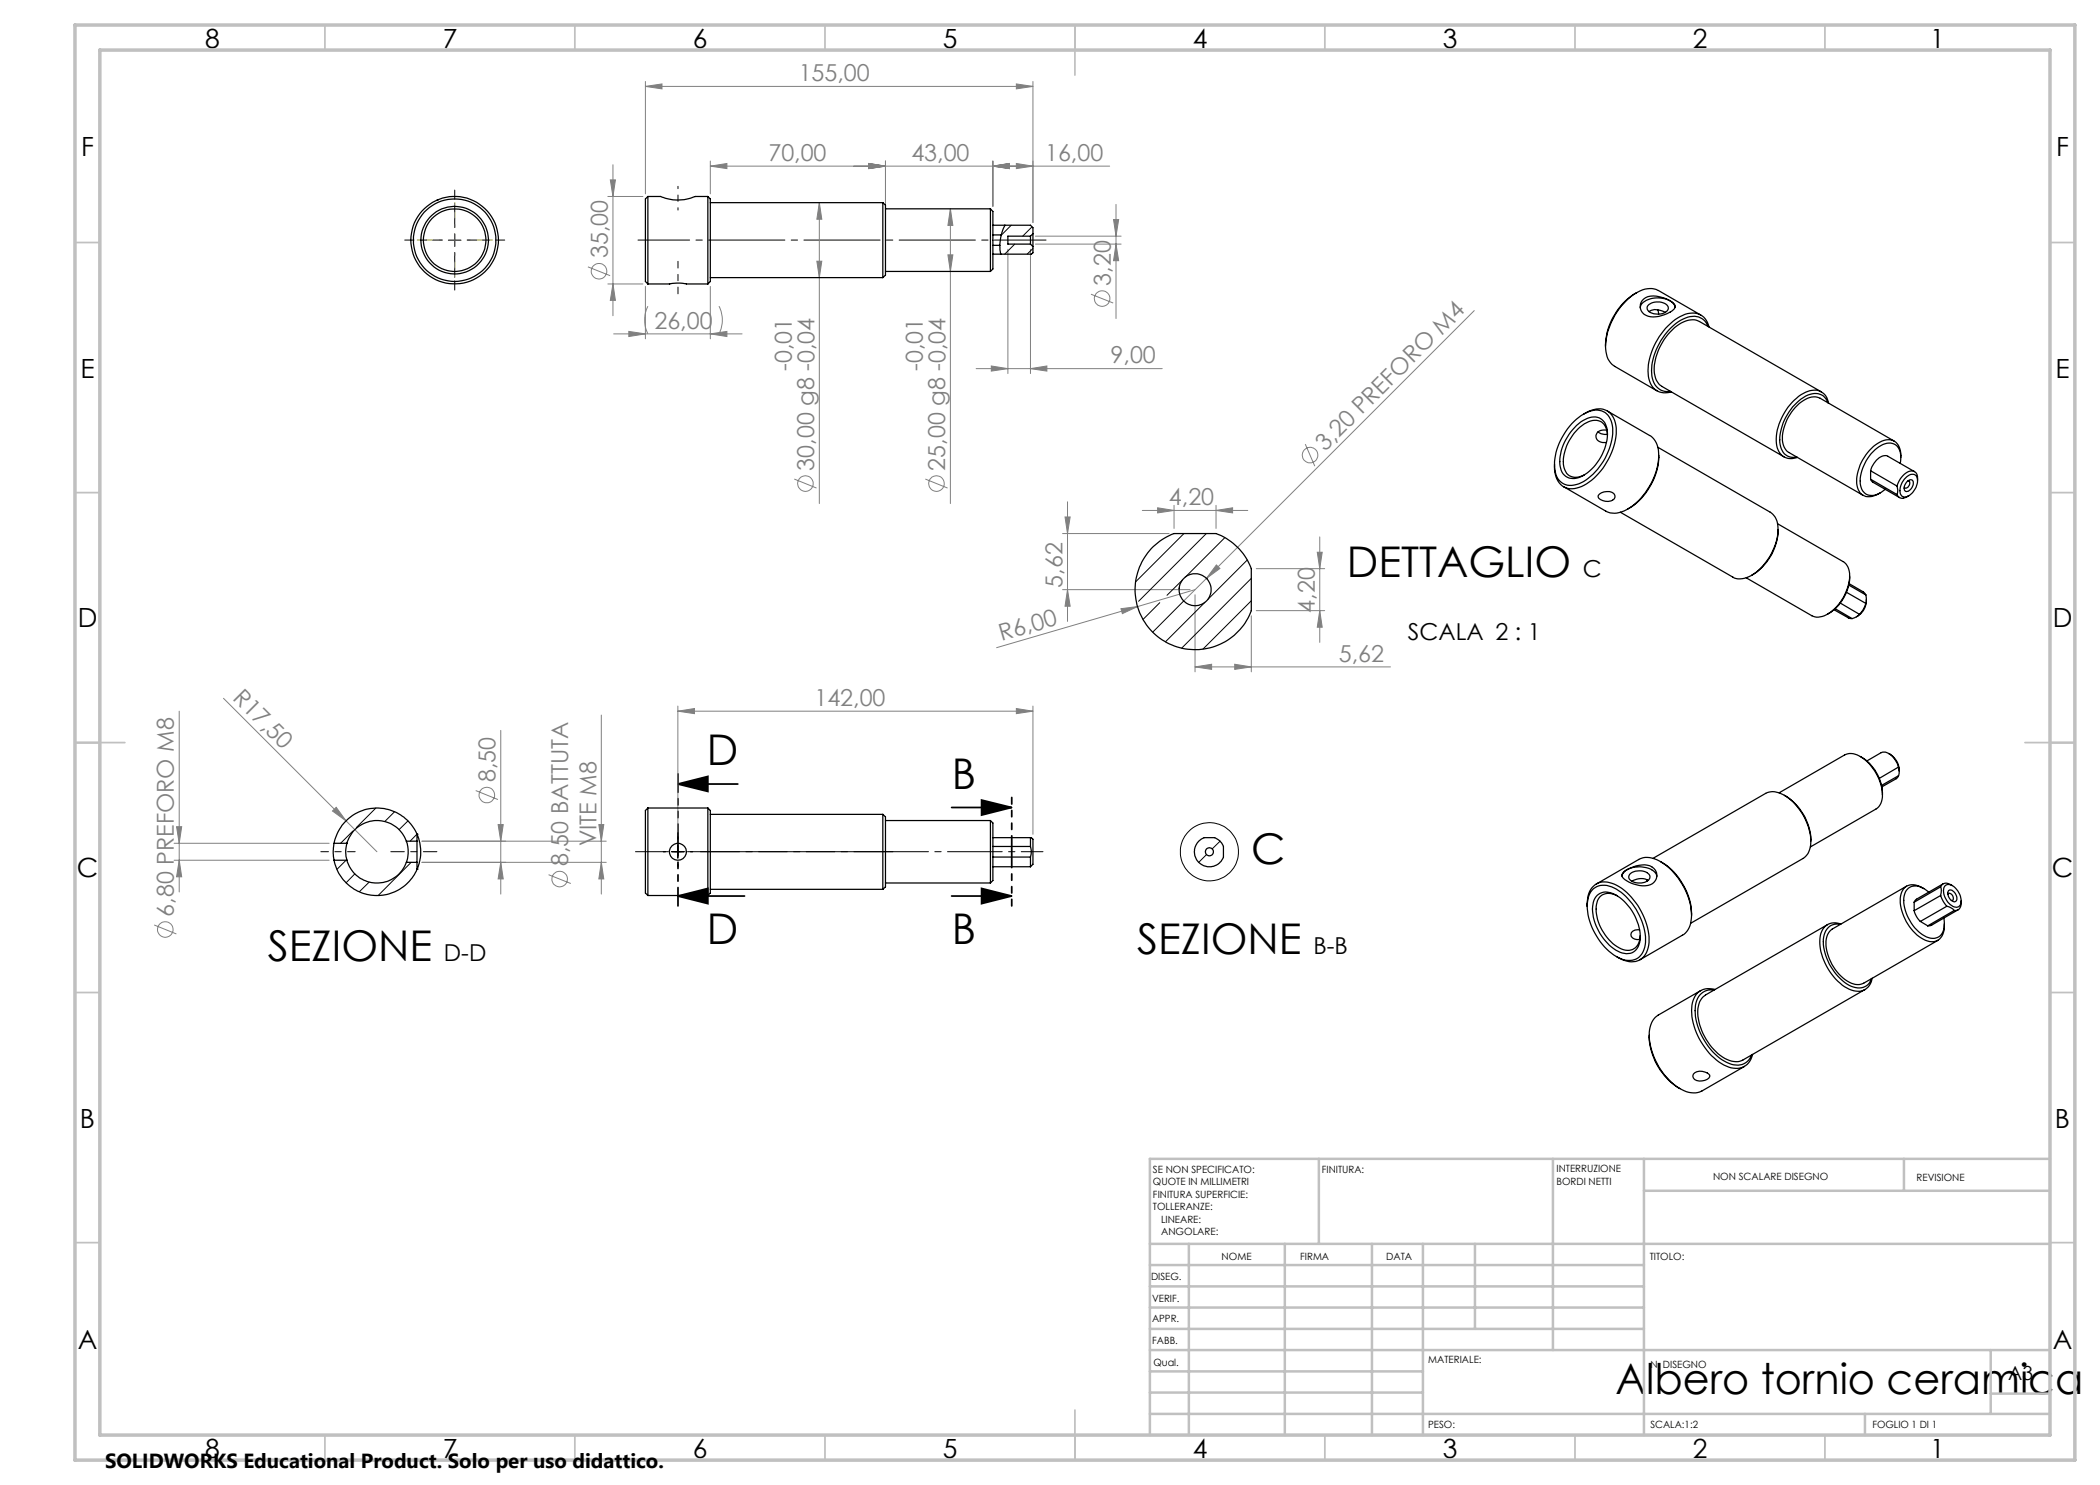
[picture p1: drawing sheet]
<svg xmlns="http://www.w3.org/2000/svg" width="420mm" height="297mm" viewBox="0 0 420 297" stroke-linecap="round" stroke-linejoin="round" font-family="sans-serif">
<g fill="none" stroke="#808080" stroke-width=".2">
<path d="M129.1 17.3l3.3-.5v1zM129.1 16.3v22.5M129.1 17.3h77.5M203.3 16.8l3.3 .5-3.3 .5zM206.6 16.3v28.2M121.6 39.3h7M122.1 36h1l-.5 3.3zM122.6 32.9v30.2M142.1 33.2l3.3-.5v1zM142.1 33.2h79.8M142.1 32.2v6.6M173.8 32.7l3.3 .5-3.3 .5z"/>
<path d="M177.1 32.2v8.6M198.6 33.2l3.3-.5v1zM198.6 32.2v9.1M203.3 32.7l3.3 .5-3.3 .5zM117.6 53.4l4.4 1.7M121.6 56.8h7M122.6 56.8l.5 3.3h-1zM129.1 57.3v10.5M142.1 57.3v10.5M163.4 52.2h1l-.5 3.3zM163.9 40.5v60.2M163.9 40.5l.5 3.3h-1z"/>
<path d="M189.6 51h1l-.5 3.3zM190.1 41.8v58.9M190.1 41.8l.5 3.3h-1zM201.6 49.8v24.9M206.1 49.8v24.9M207.1 48.8h17.1M207.1 47.2h17.1M218.2 58.8l4.4 1.8M222.7 43.9h1l-.5 3.3zM223.2 40.9v22.8M223.2 48.8l.5 3.3h-1zM122.7 66.8h25.7"/>
<path d="M125.8 66.3l3.3 .5-3.3 .5zM129.6 61.2a6.4 6.4 0 0 0 0 5.6M142.1 66.8l3.3-.5v1zM143.8 61.2a6.1 6.1 0 0 1 0 5.6M195.2 73.7h37.2M198.3 73.2l3.3 .5-3.3 .5zM206.1 73.7l3.3-.5v1zM294.9 62.1l-53.6 53.6M158.9 95.8l4.4 1.8M185.1 95.8l4.4 1.8M261.1 88.8l1.9 4.4M212.5 106.7h21.3"/>
<path d="M212.5 117.9h25.5M213 103.4h1l-.5 3.3zM213.5 100.4v23.9M213.5 117.9l.5 3.3h-1zM228.5 102.1h21.1M231.5 101.6l3.3 .5-3.3 .5zM234.8 101.1v4.6M239 119v15.4M239 117.9l-11.5 3.4M241.3 115.7l-4.6 4.5M243.2 102.1l3.3-.5v1zM243.2 101.1v4.6"/>
<path d="M243.3 113l.7 .7-2.7 2zM251.2 113.7h13.7M263.5 110.5h.9l-.5 3.2zM263.9 107.4v21.1M44.7 139.7l24.5 24.5M224.2 121.7l3.3-.4-3 1.4zM227.5 121.3l-28.2 8.2M239 133.4l3.3-.5v1zM239 133.4h39.1M246.9 132.9l3.4 .5-3.4 .5zM250.3 123.2v11.2M251.2 122.1h13.7"/>
<path d="M263.9 122.1l.5 3.3h-.9zM35.8 142.2v36.2M95.1 158.1l4.5 1.8M100.2 146.1v32.7M120.3 143v35.8M135.6 142.2l3.3-.5v1zM135.6 141.2v25.2M135.6 142.2h71M203.3 141.7l3.3 .5-3.3 .5zM206.6 141.2v25.7M34.8 172h31M34.8 168.7h31"/>
<path d="M35.3 165.3h1l-.5 3.4zM35.8 172l.5 3.4h-1zM66.5 162.2l.7-.7 2 2.7zM69.2 164.2l6.2 6.2M84.4 172.5h36.8M84.4 168.2h36.8M99.6 164.9h1l-.4 3.3zM100.2 172.5l.4 3.3h-1zM109.7 174.9l4.5 1.8M119.8 164.9h1l-.5 3.3zM120.3 172.5l.5 3.3h-1zM30.8 185l4.5 1.8"/>
<circle cx="119.8" cy="54.2" r="1.55"/>
<circle cx="220.4" cy="59.7" r="1.56"/>
<circle cx="161.1" cy="96.7" r="1.56"/>
<circle cx="187.3" cy="96.7" r="1.56"/>
<circle cx="262" cy="91" r="1.56"/>
<circle cx="97.4" cy="159" r="1.55"/>
<circle cx="111.9" cy="175.8" r="1.55"/>
<circle cx="33.1" cy="185.9" r="1.55"/>
</g>
<g fill="none" stroke="#000" stroke-width=".2">
<path d="M89.7 48h2.5M90.9 46.8v2.5M134.3 170.4h2.5M135.6 169.1v2.5"/>
<circle cx="241.9" cy="170.4" r="5.8"/>
</g>
<path d="M135.6 156.8l6-1.5v3zM135.6 156.8h12M135.6 179.2l6-1.5v3zM135.6 179.2h13.3M190.3 161.5h12M190.3 179.2h12M196.3 160l6 1.5-6 1.5zM196.3 177.7l6 1.5-6 1.5z" fill="none" stroke="#000" stroke-width=".35"/>
<path d="M135.6 52.3v6.5" fill="none" stroke="#000" stroke-width=".2" stroke-dasharray="15.2 1.3 1.3 1.3" stroke-dashoffset="13.9"/>
<path d="M135.6 37.3v4.7" fill="none" stroke="#000" stroke-width=".2" stroke-dasharray="15.2 1.3 1.3 1.3" stroke-dashoffset="14.8"/>
<path d="M127.6 48h81.6" fill="none" stroke="#000" stroke-width=".2" stroke-dasharray="15.2 1.3 1.3 1.3" stroke-dashoffset="4.9"/>
<path d="M88.4 48h-7.5M90.9 45.5v-7.5M90.9 50.5v7.5M93.4 48h7.5M206.1 170.3h-7.5" fill="none" stroke="#000" stroke-width=".2" stroke-dasharray="15.2 1.3 1.3 1.3" stroke-dashoffset="13.4"/>
<path d="M87.4 170.3h-9.2" fill="none" stroke="#000" stroke-width=".2" stroke-dasharray="15.2 1.3 1.3 1.3" stroke-dashoffset="12.5"/>
<path d="M71 170.3h-6.8" fill="none" stroke="#000" stroke-width=".2" stroke-dasharray="15.2 1.3 1.3 1.3" stroke-dashoffset="13.7"/>
<path d="M178.6 170.3h-38.5" fill="none" stroke="#000" stroke-width=".2" stroke-dasharray="15.2 1.3 1.3 1.3" stroke-dashoffset="7.4"/>
<path d="M177.1 170.3h21" fill="none" stroke="#000" stroke-width=".2" stroke-dasharray="15.2 1.3 1.3 1.3" stroke-dashoffset="6.6"/>
<path d="M129.6 170.3h12" fill="none" stroke="#000" stroke-width=".2" stroke-dasharray="15.2 1.3 1.3 1.3" stroke-dashoffset="11.1"/>
<path d="M142.1 170.3h34.5" fill="none" stroke="#000" stroke-width=".2" stroke-dasharray="15.2 1.3 1.3 1.3" stroke-dashoffset="-.1"/>
<path d="M129.6 170.3h-2.5M133.1 170.3h-.5M135.6 167.8v-.4M135.6 172.8v.5M138.1 170.3h.4M141.6 170.3h.5M176.6 170.3h.5M198.1 170.3h.5M206.1 170.3h2.5" fill="none" stroke="#000" stroke-width=".2" stroke-dasharray="15.2 1.3 1.3 1.3"/>
<path d="M202.3 159.5v21.7" fill="none" stroke="#000" stroke-width=".35" stroke-dasharray="6.3 1.3 1.3 1.3 1.3 1.3" stroke-dashoffset="5"/>
<path d="M135.6 154.8v26.4" fill="none" stroke="#000" stroke-width=".35" stroke-dasharray="6.3 1.3 1.3 1.3 1.3 1.3" stroke-dashoffset="2.7"/>
<path d="M88.4 48h-5M90.9 45.5v-5M90.9 50.5v5M93.4 48h5" fill="none" stroke="#808000" stroke-width=".2" stroke-dasharray="15.2 1.3 1.3 1.3" stroke-dashoffset="14.6"/>
<path d="M89.7 48h2.5M90.9 46.8v2.5" fill="none" stroke="#808000" stroke-width=".2"/>
<g fill="none" stroke="#c0c0c0" stroke-width=".35">
<path d="M65 5v5M115 5v5M165 5v5M215 5v10M265 5v5M315 5v5M365 5v5M15 48.5h5M410 48.5h5M15 98.5h5M410 98.5h5M15 148.5h10"/>
<path d="M405 148.5h10M15 198.5h5M410 198.5h5M15 248.5h5M410 248.5h5M65 287v5M115 287v5M165 287v5M215 282v10M265 287v5M315 287v5M365 287v5"/>
</g>
<g fill="none" stroke="#c0c0c0" stroke-width=".5">
<path d="M263.8 231.8v17M310.6 231.8v38.2M328.8 231.8v55.2M328.8 238.2h81.2M380.8 231.8v6.4M410 231.8h-180v55.2M230 248.8h180M230 257.3h98.8M230 253h98.8M237.8 248.8v38.2M257 248.8v38.2M274.4 248.8v38.2"/>
<path d="M284.6 248.8v38.2M295 248.8v17M230 265.8h98.8M230 261.5h98.8M230 278.5h54.6M230 274.3h54.6M230 270h180M398.1 270v12.8M398.1 278.7h11.9M230 282.8h180M373 282.8v4.2"/>
</g>
<path d="M15 5h400v287h-400zM20 10h390v277h-390z" fill="none" stroke="#c0c0c0" stroke-width=".7"/>
<g fill="#000">
<path d="M135.6 156.8l6-1.5v3zM135.6 179.2l6-1.5v3z"/>
<path d="M196.3 160l6 1.5-6 1.5zM196.3 177.7l6 1.5-6 1.5z"/>
</g>
<g fill="#808080">
<path d="M66.5 162.2l.7-.7 2 2.7z"/>
<path d="M224.2 121.7l3.3-.4-3 1.4z"/>
<path d="M243.3 113l.7 .7-2.7 2z"/>
<path d="M203.3 32.7l3.3 .5-3.3 .5zM198.6 33.2l3.3-.5v1zM198.6 33.2l3.3-.5v1zM173.8 32.7l3.3 .5-3.3 .5zM173.8 32.7l3.3 .5-3.3 .5zM142.1 33.2l3.3-.5v1zM142.1 66.8l3.3-.5v1zM125.8 66.3l3.3 .5-3.3 .5z"/>
<path d="M129.1 17.3l3.3-.5v1zM203.3 16.8l3.3 .5-3.3 .5zM135.6 142.2l3.3-.5v1zM203.3 141.7l3.3 .5-3.3 .5zM239 133.4l3.3-.5v1zM246.9 132.9l3.4 .5-3.4 .5z"/>
<path d="M231.5 101.6l3.3 .5-3.3 .5zM243.2 102.1l3.3-.5v1z"/>
<path d="M198.3 73.2l3.3 .5-3.3 .5zM206.1 73.7l3.3-.5v1z"/>
<path d="M223.2 48.8l.5 3.3h-1zM222.7 43.9h1l-.5 3.3zM163.4 52.2h1l-.5 3.3zM163.9 40.5l.5 3.3h-1zM120.3 172.5l.5 3.3h-1zM119.8 164.9h1l-.5 3.3z"/>
<path d="M35.8 172l.5 3.4h-1zM35.3 165.3h1l-.5 3.4z"/>
<path d="M122.1 36h1l-.5 3.3zM122.6 56.8l.5 3.3h-1zM190.1 41.8l.5 3.3h-1zM189.6 51h1l-.5 3.3zM213 103.4h1l-.5 3.3zM213.5 117.9l.5 3.3h-1zM263.5 110.5h.9l-.5 3.2zM263.9 122.1l.5 3.3h-.9zM99.6 164.9h1l-.4 3.3zM100.2 172.5l.4 3.3h-1z"/>
</g>
<g fill="none" stroke="#000" stroke-width=".2">
<path d="M202.2 45l-2 2.1M203 48.8l-2.1 2M206.4 45.4l-1.9 1.8M206.6 49.7l-1.2 1.1M236.5 116l-3.1 3.1M236.8 106.7l-9.7 9.7M241.3 106.7l-13.6 13.6M241.3 115.7h.1M245 107.5l-7.9 7.9M249.4 112l-7.9 7.9M250.3 115.7l-14 13.9M232 120.5l-3.4 3.4"/>
<path d="M236.7 120.2l-6.2 6.2M241 120.5l-7.9 7.9M250.3 120.2l-9.7 9.6M69.2 172l-1.8 1.9M70.6 166.2l-2.5 2.5M71 174.8l-1.8 1.8M73.8 176.4l-1.9 2M75.2 161.6l-3.9 3.9M78.9 162.3l-2 2M81.6 164.2l-1.8 1.7M82.2 172.5l-6.6 6.6M83.4 166.8l-1.4 1.4"/>
<path d="M241.3 170.9l-1.6 1.6M244 168.2l-1.6 1.6"/>
</g>
<g fill="none" stroke="#000" stroke-width=".25">
<path d="M129.6 39.3l-.5 .5v16.5l.5 .5M129.6 39.3v17.5M129.6 39.3h2.5a8.9 8.9 0 0 0 7 0h2.5M141.6 39.3l.5 .5v16.5l-.5 .5M141.6 39.3v17.5M87.4 40h.1M129.6 56.8h4.3a8.1 8.1 0 0 1 3.4 0h4.3M142.1 40.5h34.5M142.1 55.5h34.5M176.6 40.5l.5 .5v14l-.5 .5M176.6 40.5v15M177.1 41.8h21"/>
<path d="M177.1 54.3h21M198.1 41.8l.5 .5v11.5l-.5 .5M198.1 41.8v12.5M198.6 45h7.5l.5 .5v1.2M198.6 47h1.7M198.6 49.1h1.4M200 49.1l.2 1.7M200.3 47l-.3 2.1M201 45l-.7 2M206.1 47.2v1.6M206.1 47.2h-4.5v1.6h4.5M206.1 48.8l.5 .5"/>
<path d="M206.6 46.7v2.6M206.6 49.3v1.2l-.3 .3h-7.7M206.6 46.7l-.5 .5M327.3 58.6a12.9 12.9 0 0 0-6.2 10.6M328.8 59.8a4.5 4.5 0 0 1 4.6 0l.8 .5a.99 .99 0 0 1 .8 .9 .99 .99 0 0 1-.6 1 6.8 6.8 0 0 1-4.8 1 1.98 1.98 0 0 1-1.5-1.4 1.98 1.98 0 0 1 .7-2zM329.8 62.3a3.1 3.1 0 0 1 3.3 .2M329.8 60.9a2.82 2.82 0 0 1 3.8 .4 1.49 1.49 0 0 1-1.8 1.5 2.06 2.06 0 0 1-2.4-1.1l.1-.5zM331.6 62l.1 .8M335 61.5a2.54 2.54 0 0 0-2.4-1.8 4.5 4.5 0 0 0-4.4 1.2l-.2 .7M340.1 63l-8.4-4.9a4.8 4.8 0 0 0-5.1 .9 13.4 13.4 0 0 0-5.4 11.4 3.9 3.9 0 0 0 1.7 2.9l8.5 4.9M341.6 65.3a3.2 3.2 0 0 0-4.5-1.7 12.5 12.5 0 0 0-6.7 9.4 4.9 4.9 0 0 0 1.5 4.8l1.1 .5h1.1M341.8 65.4a3.5 3.5 0 0 0-5.3-2.3 13.1 13.1 0 0 0-6.8 12.1 3.4 3.4 0 0 0 4.6 3.2"/>
<path d="M364.3 78.4l-24.4-14.1a4.2 4.2 0 0 0-4.5 .9 11.5 11.5 0 0 0-4.5 9.4 3.6 3.6 0 0 0 1.5 2.7l24.4 14.1M314.8 84.3a6 6 0 0 1 5.5-2.1 4.2 4.2 0 0 1 2.2 4.5 12.7 12.7 0 0 1-6.7 10.1 3.3 3.3 0 0 1-4.8-2.8 12.2 12.2 0 0 1 3.8-9.7zM315.3 85.1a4.7 4.7 0 0 1 4.5-1.5 3.9 3.9 0 0 1 1.6 4.5 10.3 10.3 0 0 1-5.7 7.4 2.72 2.72 0 0 1-3.7-2.7 10.3 10.3 0 0 1 3.3-7.7zM316.7 82.8a4.3 4.3 0 0 1 5.3-.2 6.3 6.3 0 0 1 .9 6 12.9 12.9 0 0 1-7.1 8.9 3.4 3.4 0 0 1-4.8-3.1l-.1-1.5M319.6 86.4l.6 .3 1.3 .2M319.9 98.8a2.54 2.54 0 0 1 2.9-.1 .87 .87 0 0 1 .2 .9 .87 .87 0 0 1-.8 .6 2.27 2.27 0 0 1-2.6-.8zM321.3 86a1.52 1.52 0 0 0-2.1 1.6 1.68 1.68 0 0 0 2.1 .9M321.5 82.2l8.4 4.9a4.4 4.4 0 0 1 1.8 4.6 13.6 13.6 0 0 1-6.9 10.5 4 4 0 0 1-3.6 0l-8.5-4.9M321.5 87a2.58 2.58 0 0 0-1.1-2.5 2.58 2.58 0 0 0-2.7-.2 9.2 9.2 0 0 0-5 8.9 2.55 2.55 0 0 0 4.2 1.8M331.6 89.5l22.4 12.9a4 4 0 0 1 1.6 4.3 11.6 11.6 0 0 1-5.9 8.7 3.4 3.4 0 0 1-3.1 0l-22.5-13M331.8 91.1a12.8 12.8 0 0 1-6.3 10.7M365.6 80.6a2.73 2.73 0 0 0-4-1.6 10.5 10.5 0 0 0-5.6 9.9 2.69 2.69 0 0 0 3.3 2.5"/>
<path d="M365.7 80.6a3 3 0 0 0-4.6-2.1 11.2 11.2 0 0 0-5.7 10.7 2.89 2.89 0 0 0 4.1 2.3M374.1 94.2a3.7 3.7 0 0 1 3.2-3.1l5.6 3.2M374.1 95.8l.5 .6 5.3 3.1M374.1 94.2l5.3 3M374.1 95.8l5.3 3.1M374.1 94.2v1.6M378.8 88.2l-14.8-8.5a3.5 3.5 0 0 0-3.7 .7 9.3 9.3 0 0 0-3.7 8.1l.4 1.2 .7 .7 14.9 8.7M379.4 98.9a1.26 1.26 0 0 0 2.1 .4M379.4 97.2l.2 .8-.2 .9M380 92.7a3.3 3.3 0 0 0-1.2-3.9 3.9 3.9 0 0 0-4.2 1.5 8.2 8.2 0 0 0-2.4 7.2 2.28 2.28 0 0 0 3.6 1.2l1.2-.8M380.2 91.5a2.9 2.9 0 0 0-2.3-3.6 6.4 6.4 0 0 0-5 3.6 7.7 7.7 0 0 0-1.2 6.4 2.43 2.43 0 0 0 3.4 1.2l1-.5M380.9 95.8a1.84 1.84 0 0 1 2.1-.8 2.55 2.55 0 0 1-.4 3.4 1.92 1.92 0 0 1-2.2 .9 2.38 2.38 0 0 1 .2-3.1z"/>
<path d="M381.5 96.3a.66 .66 0 0 1 .8-.3 .66 .66 0 0 1 .4 .8 1.6 1.6 0 0 1-1.6 1.5 1.42 1.42 0 0 1 .4-2zM381.6 96.2a.58 .58 0 0 1 .4 .5 .58 .58 0 0 1-.3 .6l-.6 .3-.2-.2M381.7 99.2l-.2 .1M383.5 96.1a1.37 1.37 0 0 0-1.5-1.9 4.2 4.2 0 0 0-2.6 3M355.5 104.7l13.1 7.6a3.3 3.3 0 0 1 1.3 3.4 9.3 9.3 0 0 1-5.4 7.6l-1.2 .1-.9-.2-13.2-7.6M355.6 105.9a10.8 10.8 0 0 1-5.3 9.2M369.3 118.5l3.9 2.2M369.7 117l3.5 2M369.8 116.7l2.9 1.7 .5 .6M369.9 115.2a8.9 8.9 0 0 1-4.4 7.6M373.2 119l.1 .8-.1 .9M373.3 119.9a3.8 3.8 0 0 1-2 3.5"/>
<path d="M366.8 122l2.9 1.6 .7 .1M367 121.7l3.4 2M368.1 120.6l3.8 2.3M371.9 122.9l-.5 .4-1 .4M373.2 120.7a5.2 5.2 0 0 1-1.3 2.2M355.8 158.6l13.1-7.6a3.5 3.5 0 0 1 3.8 .7 9.6 9.6 0 0 1 3.7 8.2l-.4 1.1-.8 .8-13.1 7.6M356.9 159.1a10.8 10.8 0 0 1 5.3 9.1M372.1 151.3a8.9 8.9 0 0 1 4.4 7.7M373.4 152.2l2.8-1.7a2.65 2.65 0 0 1 3 1.8l.5 1.1M377.7 150.7a3.9 3.9 0 0 1 2.1 3.5M379.7 153.4l.1 .7-.1 1M379.7 155.1l-.5 .6-2.8 1.7"/>
<path d="M379.7 153.4l-3.9 2.3M379.7 155.1l-3.4 2M66.8 168.7a8.2 8.2 0 0 0 0 3.3M66.8 172a8.7 8.7 0 0 0 7.6 7.1 8.7 8.7 0 0 0 9-5.3M66.8 172h2.6M66.8 168.7h2.6M69.4 168.7a5.9 5.9 0 0 0 0 3.3M69.4 172a6.2 6.2 0 0 0 5.8 4.6 6.2 6.2 0 0 0 6.1-4.1M81.3 168.2a6.5 6.5 0 0 1 0 4.3M81.3 168.2a6.2 6.2 0 0 0-6.1-4.1 6.2 6.2 0 0 0-5.8 4.6M81.3 172.5h2.1M81.3 168.2h2.1"/>
<path d="M83.4 173.8h.1M83.4 166.9h.1M83.4 166.9a8.5 8.5 0 0 1 0 6.9M83.4 168.2v4.3M83.4 166.9a8.7 8.7 0 0 0-9-5.2 8.7 8.7 0 0 0-7.6 7M83.4 166.9v1.3M83.4 172.5v1.3M129.6 161.6v17.5M129.6 161.6l-.5 .5v16.5l.5 .5M129.6 161.6h12M129.6 179.1h12M141.6 161.6v17.5"/>
<path d="M141.6 161.6l.5 .5v16.5l-.5 .5M142.1 162.9h34.5M142.1 177.9h34.5M176.6 162.9l.5 .5v14l-.5 .5M176.6 162.9v15M177.1 164.1h21M177.1 176.6h21M198.1 164.1l.5 .5v11.5l-.5 .5M198.1 164.1v12.5M198.6 173.4h7.5M198.6 171.4h7.5M198.6 169.3h7.5"/>
<path d="M198.6 167.5h7.5M206.1 171.4v2M206.1 167.5h.1a1.03 1.03 0 0 1 .4 1.3v4.1l-.5 .5M206.1 169.3a3.2 3.2 0 0 1 0 2.1M206.1 167.5v1.8M318.7 177.8a4.1 4.1 0 0 1 5 .3 12.6 12.6 0 0 1 5.3 10.9 3.3 3.3 0 0 1-5.3 2.6 12.4 12.4 0 0 1-6.2-11.4l.4-1.4zM319.3 176.8l8.4-4.9a4.6 4.6 0 0 1 5.1 .9 13.1 13.1 0 0 1 5.4 11.3 3.7 3.7 0 0 1-1.7 2.9l-8.5 4.9M319.4 179.1a3 3 0 0 1 3.8-.1 10.1 10.1 0 0 1 4.7 9.5 2.66 2.66 0 0 1-3.9 2 10 10 0 0 1-5.4-9.6l.2-.9zM323.5 179.2a2.62 2.62 0 0 0-2.9-.3 2.62 2.62 0 0 0-1.4 2.5 9.4 9.4 0 0 0 5.5 8.5 2.5 2.5 0 0 0 3.3-2.5v-.3M324.4 175.2a3.3 3.3 0 0 1 3.5-1.8 3.4 3.4 0 0 1 3.4 1.7l.1 .2M324.9 174.3a5.9 5.9 0 0 1 5.4-.9 2.05 2.05 0 0 1 1 2.4 2.05 2.05 0 0 1-2.3 1.4 6.1 6.1 0 0 1-4.5-1.8 .82 .82 0 0 1 .4-1.1zM326 174.8a2.9 2.9 0 0 1 3.9 .2 1.2 1.2 0 0 1-1.3 1.5 2.52 2.52 0 0 1-2.8-1z"/>
<path d="M329.5 176v.2M329.6 176.1a3.1 3.1 0 0 0-3.2 .1M330.6 171.7l22.5-13a4.6 4.6 0 0 1 5 1.2 11.3 11.3 0 0 1 4 9.6l-.5 1.2-1 1-22.5 13M332.1 172.3a12.9 12.9 0 0 1 6.2 10.8M381.3 177.2l-14.8 8.6a3.5 3.5 0 0 0-1.2 3.9 9 9 0 0 0 5.8 7.2h.7l.9-.3 14.9-8.5M384.8 177.7a3 3 0 0 0-4 0 5.7 5.7 0 0 0 0 5.6 8.3 8.3 0 0 0 5.1 5 2.51 2.51 0 0 0 3-2.6v-.9M385.8 178.4a3.2 3.2 0 0 0-4.1-.8 4.1 4.1 0 0 0-.6 4.5 7.9 7.9 0 0 0 5 5.5 2.32 2.32 0 0 0 2.8-2.6l-.1-1.4M388.1 179.1l.5 1.1 .8 1.1M388.1 177.4l.2 .6-.2 1.1M388.1 177.4l-5.3 3M388.1 179.1l-5.3 3M388.6 176.8l-5.3 3-.5 .6"/>
<path d="M389 177.2a1.64 1.64 0 0 1 2.3 .7 2.98 2.98 0 0 1 .6 3.2 1.35 1.35 0 0 1-1.8-.2 3.4 3.4 0 0 1-1.2-3.5zM389.6 178.9a.55 .55 0 0 1 .6-.2 .55 .55 0 0 1 .4 .5v.7l-.3 .2M389.7 178.1a1.27 1.27 0 0 1 1.6 1.1 .66 .66 0 0 1 0 .8 .66 .66 0 0 1-.7 .3 1.7 1.7 0 0 1-.9-2.2zM390.5 177.1a1.5 1.5 0 0 0-2.3 0l-.1 .3M317.4 181.2a4.7 4.7 0 0 1 1.9-4.5 5.3 5.3 0 0 1 5.6 1.4 13.8 13.8 0 0 1 4.9 10.4 3.6 3.6 0 0 1-3.5 3.9l-1.4-.3-1.6-.8M327.9 186a1.19 1.19 0 0 0-1.7 1.3 1.59 1.59 0 0 0 1.7 .6M340.1 198.1l-8.5 4.9a5 5 0 0 0-1.7 5.2 13.1 13.1 0 0 0 7.4 10.1 3.8 3.8 0 0 0 3.1-.1l8.5-4.9M342.8 198a3.3 3.3 0 0 0-3.7 3.6 12.6 12.6 0 0 0 6.2 10.9 3.3 3.3 0 0 0 4.9-1.2l.1-.3M343 197.9a3.4 3.4 0 0 0-4.6 3.1 13 13 0 0 0 6.9 12.2 3.5 3.5 0 0 0 5.2-2.3M365.5 184.9l-24.4 14.1a4.4 4.4 0 0 0-1.4 4.8 11.2 11.2 0 0 0 6.2 8.3l1.7 .2 1-.3 24.4-14.1M368.1 184.9a2.69 2.69 0 0 0-3.4 2.5 10.4 10.4 0 0 0 5.6 9.9 2.75 2.75 0 0 0 4-1.6M368.2 184.8a2.95 2.95 0 0 0-4.2 2.8 11.3 11.3 0 0 0 5.8 10.2 3 3 0 0 0 4.6-2.2"/>
<path d="M382.8 182.1a4.3 4.3 0 0 0 1.3 2.2M382.8 180.4v1.7M384.1 184.3l1.5 .9M389.4 181.3l.7 .2 .7 .6M389.4 181.3l-5.3 3M390.8 182.1l-5.2 3.1M391.6 182l-5.3 3-.7 .2M392.2 180.2a1.38 1.38 0 0 1-1.4 1.9M329.8 207a12.6 12.6 0 0 0 6.2 10.7M338.7 214.8a2.32 2.32 0 0 1 3.2 .2 1.04 1.04 0 0 1-.9 1.1 1.66 1.66 0 0 1-2.4-.9z"/>
<circle cx="90.9" cy="48" r="8.8"/>
<circle cx="90.9" cy="48" r="6.7"/>
<circle cx="90.9" cy="48" r="6.3"/>
<circle cx="90.9" cy="48" r="8.2"/>
<circle cx="239" cy="117.9" r="12"/>
<circle cx="239" cy="117.9" r="3.2"/>
<circle cx="135.6" cy="170.4" r="1.69"/>
<circle cx="241.9" cy="170.4" r="3"/>
<circle cx="241.9" cy="170.3" r=".8"/>
</g>
<g font-size="8.5">
<text x="269.4" y="115.3">DETTAGLIO</text>
<text x="141.4" y="153.1">D</text>
<text x="190.3" y="157.8">B</text>
<text x="250.2" y="172.8">C</text>
<text x="141.4" y="188.7">D</text>
<text x="190.3" y="188.7">B</text>
<text x="227.4" y="190.8">SEZIONE</text>
<text x="53.5" y="192.1">SEZIONE</text>
<text x="323.1" y="278.7">Albero tornio ceramica</text>
</g>
<g font-size="5.3">
<text x="41" y="9.5">8</text>
<text x="88.5" y="9.5">7</text>
<text x="138.5" y="9.5">6</text>
<text x="188.5" y="9.5">5</text>
<text x="238.5" y="9.5">4</text>
<text x="288.5" y="9.5">3</text>
<text x="338.5" y="9.5">2</text>
<text x="386" y="9.5">1</text>
<text x="16.2" y="31.3">F</text>
<text x="411.2" y="31.3">F</text>
<text x="16.1" y="75.5">E</text>
<text x="411.1" y="75.5">E</text>
<text x="15.5" y="125.5">D</text>
<text x="410.5" y="125.5">D</text>
<text x="15.4" y="175.5">C</text>
<text x="410.4" y="175.5">C</text>
<text x="16" y="225.5">B</text>
<text x="411" y="225.5">B</text>
<text x="15.5" y="269.8">A</text>
<text x="410.5" y="269.8">A</text>
<text x="41" y="291.5">8</text>
<text x="88.5" y="291.5">7</text>
<text x="138.5" y="291.5">6</text>
<text x="188.5" y="291.5">5</text>
<text x="238.5" y="291.5">4</text>
<text x="288.5" y="291.5">3</text>
<text x="338.5" y="291.5">2</text>
<text x="386" y="291.5">1</text>
</g>
<g font-size="4.7" fill="#808080">
<text x="159.7" y="16.3">155,00</text>
<text x="153.7" y="32.2">70,00</text>
<text x="182.3" y="32.2">43,00</text>
<text x="209" y="32.2">16,00</text>
<text x="121.5" y="51.7" transform="rotate(-90 121.5 51.7)">35,00</text>
<text x="222.2" y="57.1" transform="rotate(-90 222.2 57.1)">3,20</text>
<text x="130.9" y="65.8">26,00</text>
<text x="158.3" y="74.2" transform="rotate(-90 158.3 74.2)">-0,01</text>
<text x="184.6" y="74.2" transform="rotate(-90 184.6 74.2)">-0,01</text>
<text x="222.1" y="72.7">9,00</text>
<text x="162.8" y="94.1" transform="rotate(-90 162.8 94.1)">30,00 g8 -0,04</text>
<text x="189" y="94.1" transform="rotate(-90 189 94.1)">25,00 g8 -0,04</text>
<text x="265.1" y="90.4" transform="rotate(-45 265.1 90.4)">3,20 PREFORO M4</text>
<text x="233.8" y="101">4,20</text>
<text x="212.5" y="117.5" transform="rotate(-90 212.5 117.5)">5,62</text>
<text x="263" y="122.5" transform="rotate(-90 263 122.5)">4,20</text>
<text x="200.3" y="128.2" transform="rotate(-16 200.3 128.2)">R6,00</text>
<text x="267.8" y="132.3">5,62</text>
<text x="46.3" y="139.9" transform="rotate(45 46.3 139.9)">R17,50</text>
<text x="162.9" y="141.2">142,00</text>
<text x="99.1" y="156.4" transform="rotate(-90 99.1 156.4)">8,50</text>
<text x="113.7" y="173.2" transform="rotate(-90 113.7 173.2)">8,50 BATTUTA</text>
<text x="119.3" y="169.2" transform="rotate(-90 119.3 169.2)">VITE M8</text>
<text x="34.8" y="183.3" transform="rotate(-90 34.8 183.3)">6,80 PREFORO M8</text>
</g>
<g font-size="4.7">
<text x="316.6" y="115.3">C</text>
<text x="281.6" y="128.1">SCALA 2 : 1</text>
<text x="262.7" y="190.7">B-B</text>
<text x="88.8" y="192.1">D-D</text>
</g>
<text font-size="4.1" x="21" y="293.7">SOLIDWORKS Educational Product. Solo per uso didattico.</text>
<text font-size="3.9" x="401.6" y="276">A3</text>
<g font-size="2">
<text x="230.6" y="234.6">SE NON SPECIFICATO:</text>
<text x="230.6" y="237.1">QUOTE IN MILLIMETRI</text>
<text x="230.6" y="239.6">FINITURA SUPERFICIE:</text>
<text x="264.4" y="234.6">FINITURA:</text>
<text x="311.3" y="234.5">INTERRUZIONE</text>
<text x="311.3" y="237">BORDI NETTI</text>
<text x="342.6" y="236">NON SCALARE DISEGNO</text>
<text x="383.3" y="236.2">REVISIONE</text>
<text x="230.6" y="242.1">TOLLERANZE:</text>
<text x="232.2" y="244.6">LINEARE:</text>
<text x="232.2" y="247.1">ANGOLARE:</text>
<text x="244.3" y="252">NOME</text>
<text x="260" y="251.9">FIRMA</text>
<text x="277.2" y="251.9">DATA</text>
<text x="330" y="251.9">TITOLO:</text>
<text x="230.2" y="256.1">DISEG.</text>
<text x="230.4" y="260.3">VERIF.</text>
<text x="230.4" y="264.4">APPR.</text>
<text x="230.5" y="268.8">FABB.</text>
<text x="230.7" y="273.1">Qual.</text>
<text x="285.7" y="272.5">MATERIALE:</text>
<text x="330.1" y="273.6">N. DISEGNO</text>
<text x="285.6" y="285.5">PESO:</text>
<text x="330.1" y="285.6">SCALA:1:2</text>
<text x="374.5" y="285.6">FOGLIO 1 DI 1</text>
</g>
</svg>
